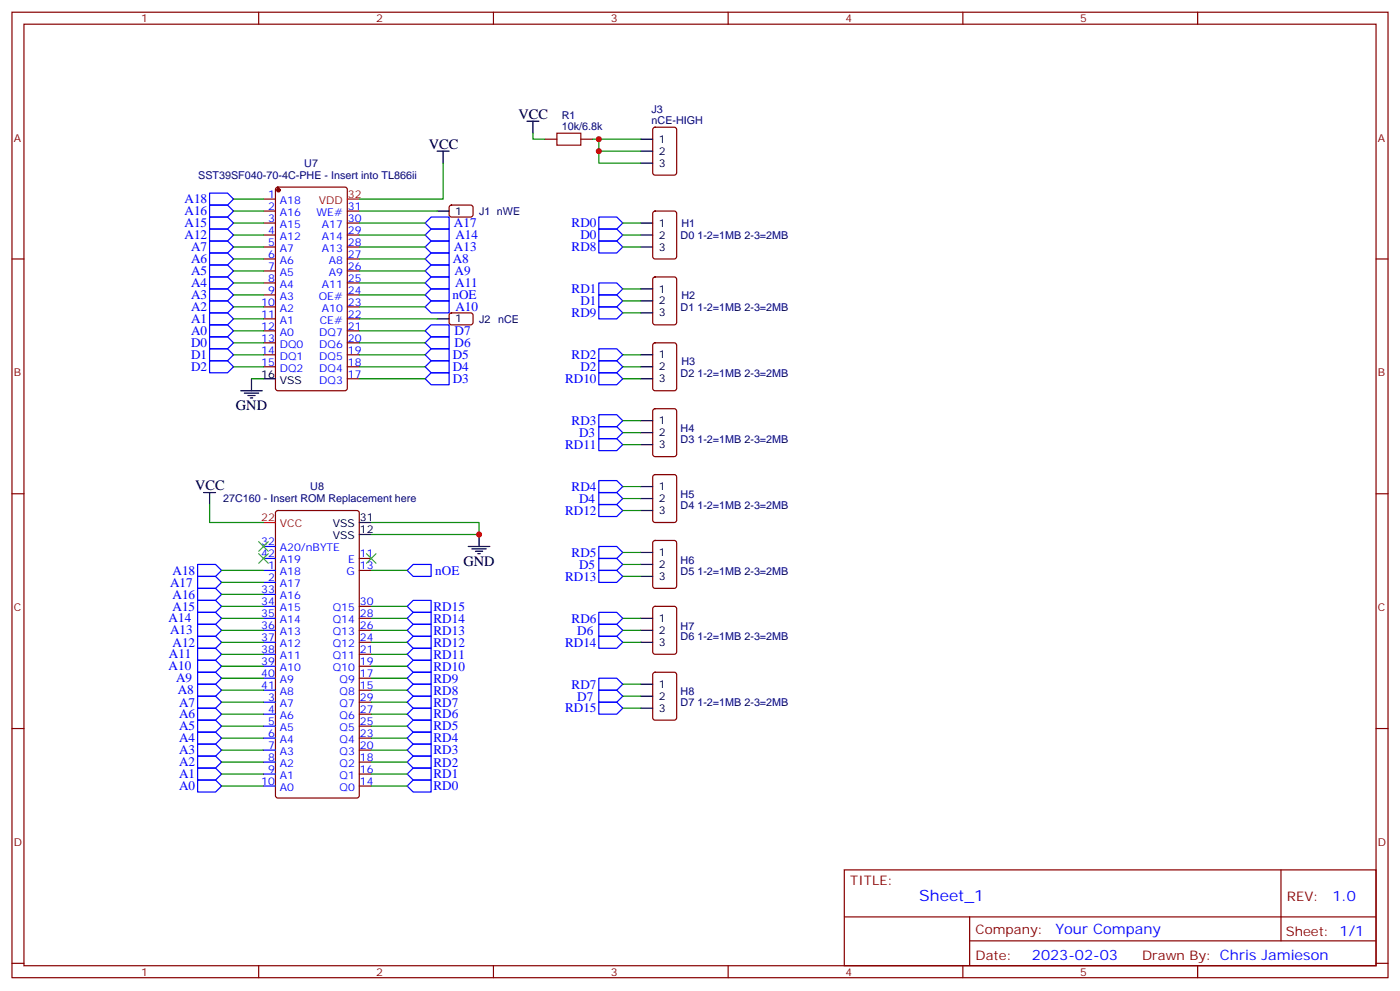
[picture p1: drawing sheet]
<svg xmlns="http://www.w3.org/2000/svg" width="412mm" height="292mm" viewBox="0 0 412 292" stroke-linecap="round" stroke-linejoin="round" font-family="sans-serif">
<g fill="none" stroke="#870000" stroke-width=".35">
<path d="M3.5 3.6h405.4v284.3h-405.4zM7.1 7.1h398.2v277.3h-398.2zM76.2 3.6v3.5M145.3 3.6v3.5M214.5 3.6v3.5M283.6 3.6v3.5M352.8 3.6v3.5M192.5 37.7l.5-.2h5.6l.7 .4v13l-.4 .6-5.9 .1-.7-.5v-12.9zM77.6 58.6h3.5M81.4 55.3l.4-.2h19.8l.7 .4v58.9l-.5 .6-20 .1-.6-.5-.1-58.8zM160.5 41h3.5M171.1 41h3.5"/>
<path d="M3.5 76.3h3.6M77.6 76.3h3.5M77.6 62.2h3.5M77.6 65.7h3.5M77.6 69.2h3.5M77.6 72.7h3.5M77.6 79.8h3.5M102.3 76.3h3.5M102.3 62.2h3.5M102.3 65.7h3.5M102.3 69.2h3.5M102.3 72.7h3.5"/>
<path d="M102.3 79.8h3.5M132.5 60.6l.5-.2 5.9 .1 .4 .6v2.4l-.7 .4h-5.9l-.4-.7v-2.1zM192.5 62.4l.5-.2h5.6l.7 .4v13l-.4 .6-5.9 .1-.7-.5v-12.9zM405.3 76.3h3.6M77.6 83.3h3.5M77.6 86.9h3.5M77.6 90.4h3.5M77.6 93.9h3.5M77.6 97.4h3.5M102.3 83.3h3.5M102.3 86.9h3.5M102.3 90.4h3.5"/>
<path d="M102.3 93.9h3.5M102.3 97.4h3.5M132.5 92.4l.5-.3 5.9 .1 .4 .7v2.3l-.7 .5-5.9-.1-.4-.6v-2.1zM192.5 81.8l.5-.2h5.6l.7 .4v13l-.4 .6-5.9 .1-.7-.5v-12.9zM77.6 101h3.5M77.6 104.5h3.5M77.6 108h3.5M102.3 101h3.5M102.3 104.5h3.5M102.3 108h3.5M102.3 111.5h3.5M192.5 101.2l.5-.2h5.6l.7 .4v13l-.4 .6-5.9 .1-.7-.5v-12.9z"/>
<path d="M192.5 120.6l.5-.2h5.6l.7 .4v13l-.4 .6-5.9 .1-.7-.5v-12.9zM192.5 140l.5-.2h5.6l.7 .4v13l-.4 .6-5.9 .1-.7-.5v-12.9zM3.5 145.4h3.6M81.4 150.6l.4-.2h23.3l.7 .4v83.5l-.4 .7h-23.6l-.6-.4-.1-83.5zM192.5 159.4l.5-.2h5.6l.7 .4v13l-.4 .6-5.9 .1-.7-.5v-12.9zM405.3 145.4h3.6M105.8 164.5h3.6M105.8 168h3.6M105.8 178.6h3.6M192.5 178.8l.5-.2h5.6l.7 .4v13l-.4 .6-5.9 .1-.7-.5v-12.9zM105.8 199.7h3.6M105.8 196.2h3.6"/>
<path d="M105.8 192.7h3.6M105.8 189.2h3.6M105.8 185.6h3.6M105.8 182.1h3.6M192.5 198.2l.5-.2h5.6l.7 .4v13l-.4 .6-5.9 .1-.7-.5v-12.9zM3.5 214.6h3.6M105.8 217.4h3.6M105.8 213.9h3.6M105.8 210.3h3.6M105.8 206.8h3.6M105.8 203.3h3.6M405.3 214.6h3.6"/>
<path d="M105.8 220.9h3.6M105.8 224.4h3.6M105.8 231.5h3.6M105.8 228h3.6M248.7 256.2h156.6v28.2h-156.6zM377.3 256.2v20.9M248.7 270h156.5M285.6 277.1h119.6M285.6 270v14.1M3.5 283.7h3.6M76.2 284.4v3.5M145.3 284.4v3.5"/>
<path d="M214.5 284.4v3.5M283.6 284.4v3.5M352.8 284.4v3.5M405.3 283.7h3.6"/>
</g>
<g fill="none" stroke="#00f" stroke-width=".35">
<path d="M61.7 56.9h5.3l1.8 1.7-1.8 1.8h-5.3zM61.7 60.4h5.3l1.8 1.8-1.8 1.7h-5.3zM61.7 63.9h5.3l1.8 1.8-1.8 1.8h-5.3zM61.7 67.5h5.3l1.8 1.7-1.8 1.8h-5.3zM61.7 71h5.3l1.8 1.7-1.8 1.8h-5.3zM61.7 74.5h5.3l1.8 1.8-1.8 1.7h-5.3zM61.7 78h5.3l1.8 1.8-1.8 1.8h-5.3zM127 63.9h5.3v3.6h-5.3l-1.8-1.8zM127 67.5h5.3v3.5h-5.3l-1.8-1.8zM127 71h5.3v3.5h-5.3l-1.8-1.8zM127 74.5h5.3v3.5h-5.3l-1.8-1.7zM127 78h5.3v3.6h-5.3l-1.8-1.8z"/>
<path d="M176.4 67.5h5.3l1.7 1.7-1.7 1.8h-5.3zM176.4 63.9h5.3l1.7 1.8-1.7 1.8h-5.3zM176.4 71h5.3l1.7 1.7-1.7 1.8h-5.3zM61.7 81.6h5.3l1.8 1.7-1.8 1.8h-5.3zM61.7 85.1h5.3l1.8 1.8-1.8 1.7h-5.3zM61.7 88.6h5.3l1.8 1.8-1.8 1.7h-5.3zM61.7 92.1h5.3l1.8 1.8-1.8 1.8h-5.3zM61.7 95.7h5.3l1.8 1.7-1.8 1.8h-5.3zM61.7 99.2h5.3l1.8 1.8-1.8 1.7h-5.3zM127 99.2h5.3v3.5h-5.3l-1.8-1.7zM127 81.6h5.3v3.5h-5.3l-1.8-1.8zM127 85.1h5.3v3.5h-5.3l-1.8-1.7z"/>
<path d="M127 88.6h5.3v3.5h-5.3l-1.8-1.7zM127 95.7h5.3v3.5h-5.3l-1.8-1.8zM176.4 86.9h5.3l1.7 1.7-1.7 1.8h-5.3zM176.4 83.3h5.3l1.7 1.8-1.7 1.8h-5.3zM176.4 90.4h5.3l1.7 1.7-1.7 1.8h-5.3zM61.7 102.7h5.3l1.8 1.8-1.8 1.8h-5.3zM61.7 106.3h5.3l1.8 1.7-1.8 1.8h-5.3zM125.2 111.5l1.8-1.7h5.3v3.5h-5.3zM127 106.3h5.3v3.5h-5.3l-1.8-1.8zM127 102.7h5.3v3.6h-5.3l-1.8-1.8zM176.4 106.3h5.3l1.7 1.7-1.7 1.8h-5.3zM176.4 102.7h5.3l1.7 1.8-1.7 1.8h-5.3z"/>
<path d="M176.4 109.8h5.3l1.7 1.7-1.7 1.8h-5.3zM176.4 125.7h5.3l1.7 1.7-1.7 1.8h-5.3zM176.4 122.1h5.3l1.7 1.8-1.7 1.8h-5.3zM176.4 129.2h5.3l1.7 1.8-1.7 1.7h-5.3zM176.4 145.1h5.3l1.7 1.7-1.7 1.8h-5.3zM176.4 141.5h5.3l1.7 1.8-1.7 1.8h-5.3zM176.4 148.6h5.3l1.7 1.8-1.7 1.7h-5.3zM58.2 176.8h5.3l1.8 1.8-1.8 1.7h-5.3zM58.2 173.3h5.3l1.8 1.7-1.8 1.8h-5.3zM58.2 166.2h5.3l1.8 1.8-1.8 1.8h-5.3zM58.2 169.8h5.3l1.8 1.7-1.8 1.8h-5.3zM77.6 178.6h3.5"/>
<path d="M77.6 171.5h3.5M77.6 168h3.5M77.6 175h3.5M77.6 164.5h3.5M77.6 160.9h3.5M121.7 166.2h5.3v3.6h-5.3l-1.8-1.8zM121.7 176.8h5.3v3.5h-5.3l-1.8-1.7zM176.4 164.5h5.3l1.7 1.7-1.7 1.8h-5.3zM176.4 160.9h5.3l1.7 1.8-1.7 1.8h-5.3zM176.4 168h5.3l1.7 1.8-1.7 1.7h-5.3zM58.2 187.4h5.3l1.8 1.8-1.8 1.7h-5.3zM58.2 194.5h5.3l1.8 1.7-1.8 1.8h-5.3z"/>
<path d="M58.2 190.9h5.3l1.8 1.8-1.8 1.8h-5.3zM58.2 198h5.3l1.8 1.7-1.8 1.8h-5.3zM58.2 183.9h5.3l1.8 1.7-1.8 1.8h-5.3zM58.2 180.3h5.3l1.8 1.8-1.8 1.8h-5.3zM77.6 182.1h3.5M77.6 185.6h3.5M77.6 189.2h3.5M77.6 199.7h3.5M77.6 196.2h3.5M77.6 192.7h3.5M119.9 199.7l1.8-1.7h5.3v3.5h-5.3zM119.9 196.2l1.8-1.7h5.3v3.5h-5.3z"/>
<path d="M119.9 192.7l1.8-1.8h5.3v3.6h-5.3zM119.9 189.2l1.8-1.8h5.3v3.5h-5.3zM119.9 182.1l1.8-1.8h5.3v3.6h-5.3zM121.7 183.9h5.3v3.5h-5.3l-1.8-1.8zM176.4 183.9h5.3l1.7 1.7-1.7 1.8h-5.3zM176.4 180.3h5.3l1.7 1.8-1.7 1.8h-5.3zM176.4 187.4h5.3l1.7 1.8-1.7 1.7h-5.3zM176.4 199.7h5.3l1.7 1.8-1.7 1.8h-5.3zM58.2 219.1h5.3l1.8 1.8-1.8 1.8h-5.3zM58.2 215.6h5.3l1.8 1.8-1.8 1.7h-5.3zM58.2 212.1h5.3l1.8 1.8-1.8 1.7h-5.3zM58.2 208.6h5.3l1.8 1.7-1.8 1.8h-5.3z"/>
<path d="M58.2 205h5.3l1.8 1.8-1.8 1.8h-5.3zM58.2 201.5h5.3l1.8 1.8-1.8 1.7h-5.3zM77.6 206.8h3.5M77.6 210.3h3.5M77.6 213.9h3.5M77.6 217.4h3.5M77.6 203.3h3.5M119.9 213.9l1.8-1.8h5.3v3.5h-5.3zM119.9 210.3l1.8-1.7h5.3v3.5h-5.3zM119.9 206.8l1.8-1.8h5.3v3.6h-5.3zM119.9 203.3l1.8-1.8h5.3v3.5h-5.3zM121.7 215.6h5.3v3.5h-5.3l-1.8-1.7z"/>
<path d="M176.4 203.3h5.3l1.7 1.7-1.7 1.8h-5.3zM176.4 206.8h5.3l1.7 1.8-1.7 1.7h-5.3zM58.2 229.7h5.3l1.8 1.8-1.8 1.8h-5.3zM58.2 226.2h5.3l1.8 1.8-1.8 1.7h-5.3zM58.2 222.7h5.3l1.8 1.7-1.8 1.8h-5.3zM77.6 220.9h3.5M77.6 224.4h3.5M77.6 228h3.5M77.6 231.5h3.5M119.9 231.5l1.8-1.8h5.3v3.6h-5.3zM119.9 228l1.8-1.8h5.3v3.5h-5.3zM119.9 224.4l1.8-1.7h5.3v3.5h-5.3z"/>
<path d="M119.9 220.9l1.8-1.8h5.3v3.6h-5.3z"/>
</g>
<g fill="none" stroke="#000" stroke-width=".35">
<path d="M155.2 35.7h3.5M157 35.7v3.5M128.8 44.5h3.5M130.5 44.5v3.5M188.7 44.5h3.6M188.7 48h3.6M188.7 41h3.6M128.8 62.2h3.5M188.7 72.7h3.6M188.7 65.7h3.6M188.7 69.2h3.6M128.8 93.9h3.5"/>
<path d="M188.7 92.1h3.6M188.7 85.1h3.6M188.7 88.6h3.6M70.9 115.1h6.4M72 115.8h4.2M73 116.5h2.1M73.7 117.2h.7M74.1 111.5v3.6M77.6 111.5h3.5M188.7 111.5h3.6M188.7 104.5h3.6M188.7 108h3.6"/>
<path d="M188.7 131h3.6M188.7 123.9h3.6M188.7 127.4h3.6M60 145.1h3.5M61.7 145.1v3.5M105.8 153.9h3.6M105.8 157.4h3.6M141.1 157.4v3.5M188.7 150.4h3.6M188.7 143.3h3.6M188.7 146.8h3.6M137.9 160.9h6.4"/>
<path d="M139 161.6h4.2M140.1 162.3h2.1M140.8 163.1h.7M188.7 169.8h3.6M188.7 162.7h3.6M188.7 166.2h3.6M188.7 189.2h3.6M188.7 182.1h3.6M188.7 185.6h3.6M188.7 208.6h3.6M188.7 201.5h3.6M188.7 205h3.6"/>
</g>
<path d="M102.3 58.6h3.5M77.6 153.9h3.5" fill="none" stroke="#f00" stroke-width=".35"/>
<circle cx="82" cy="56" r=".53" fill="#870000" stroke="#870000" stroke-width=".35"/>
<g fill="none" stroke="#008700" stroke-width=".35">
<path d="M157 39.2v1.8h3.5M68.8 58.6h8.8M130.5 48v10.6h-24.7M174.6 41h14.1M176.4 41v3.5h12.3M176.4 44.5v3.5h12.3M68.8 62.2h8.8M68.8 79.8h8.8M68.8 76.3h8.8M68.8 72.7h8.8M68.8 69.2h8.8M68.8 65.7h8.8"/>
<path d="M105.8 62.2h23M105.8 79.8h19.4M105.8 76.3h19.4M105.8 72.7h19.4M105.8 69.2h19.4M105.8 65.7h19.4M183.4 72.7h5.3M183.4 69.2h5.3M183.4 65.7h5.3M68.8 93.9h8.8M68.8 97.4h8.8M68.8 90.4h8.8"/>
<path d="M68.8 86.9h8.8M68.8 83.3h8.8M105.8 93.9h23M105.8 97.4h19.4M105.8 90.4h19.4M105.8 86.9h19.4M105.8 83.3h19.4M183.4 88.6h5.3M183.4 85.1h5.3M183.4 92.1h5.3M68.8 108h8.8M68.8 104.5h8.8"/>
<path d="M68.8 101h8.8M74.1 111.5h3.5M105.8 111.5h19.4M105.8 108h19.4M105.8 104.5h19.4M105.8 101h19.4M183.4 111.5h5.3M183.4 108h5.3M183.4 104.5h5.3M183.4 127.4h5.3M183.4 123.9h5.3M183.4 131h5.3"/>
<path d="M61.7 148.6v5.3h15.9M109.4 153.9h31.7v3.5h-31.7M183.4 146.8h5.3M183.4 143.3h5.3M183.4 150.4h5.3M65.3 168h12.3M65.3 171.5h12.3M65.3 175h12.3M65.3 178.6h12.3M109.4 168h10.5M109.4 178.6h10.5M183.4 166.2h5.3"/>
<path d="M183.4 162.7h5.3M183.4 169.8h5.3M65.3 185.6h12.3M65.3 182.1h12.3M65.3 189.2h12.3M65.3 199.7h12.3M65.3 192.7h12.3M65.3 196.2h12.3M109.4 185.6h10.5M109.4 182.1h10.5M109.4 189.2h10.5M109.4 199.7h10.5"/>
<path d="M109.4 192.7h10.5M109.4 196.2h10.5M183.4 185.6h5.3M183.4 182.1h5.3M183.4 189.2h5.3M65.3 203.3h12.3M65.3 206.8h12.3M65.3 210.3h12.3M65.3 213.9h12.3M65.3 217.4h12.3M109.4 203.3h10.5M109.4 206.8h10.5"/>
<path d="M109.4 210.3h10.5M109.4 213.9h10.5M109.4 217.4h10.5M183.4 205h5.3M183.4 201.5h5.3M183.4 208.6h5.3M65.3 220.9h12.3M65.3 224.4h12.3M65.3 228h12.3M65.3 231.5h12.3M109.4 220.9h10.5M109.4 224.4h10.5"/>
<path d="M109.4 228h10.5M109.4 231.5h10.5"/>
</g>
<path d="M76.2 159.5l2.8 2.8M79 159.5l-2.8 2.8M76.2 163.1l2.8 2.8M79 163.1l-2.8 2.8M107.9 163.1l2.9 2.8M110.8 163.1l-2.9 2.8" fill="none" stroke="#3c3" stroke-width=".35"/>
<path d="M164 39.2h7.1v3.6h-7.1z" fill="none" stroke="#a10000" stroke-width=".35"/>
<g fill="#c00">
<circle cx="141.1" cy="157.4" r=".88"/>
<circle cx="176.4" cy="44.5" r=".88"/>
<circle cx="176.4" cy="41" r=".88"/>
</g>
<text font-size="4.6" fill="#00f" x="270.8" y="265.2">Sheet_1</text>
<g font-size="4.2">
<text x="152.8" y="35">VCC</text>
<text x="126.3" y="43.8">VCC</text>
<text x="69.5" y="120.7">GND</text>
<text x="57.5" y="144.4">VCC</text>
<text x="136.5" y="166.6">GND</text>
</g>
<g font-size="4.2" fill="#00f">
<text x="392.5" y="265.4">1.0</text>
<text x="310.9" y="275">Your Company</text>
<text x="304" y="282.8">2023-02-03</text>
</g>
<g font-size="3.9" fill="#00f">
<text x="54.4" y="59.9">A18</text>
<text x="54.4" y="63.4">A16</text>
<text x="54.4" y="67">A15</text>
<text x="54.4" y="70.5">A12</text>
<text x="133.7" y="66.9">A17</text>
<text x="134.1" y="70.5">A14</text>
<text x="168.4" y="66.9">RD0</text>
<text x="170.9" y="70.5">D0</text>
<text x="56.3" y="74">A7</text>
<text x="56.3" y="77.5">A6</text>
<text x="133.4" y="77.5">A8</text>
<text x="133.7" y="74">A13</text>
<text x="168.4" y="74">RD8</text>
<text x="56.3" y="81.1">A5</text>
<text x="133.9" y="81">A9</text>
<text x="56.3" y="84.6">A4</text>
<text x="56.3" y="88.1">A3</text>
<text x="133.3" y="88.1">nOE</text>
<text x="134.1" y="84.6">A11</text>
<text x="168.4" y="86.3">RD1</text>
<text x="170.9" y="89.9">D1</text>
<text x="56.3" y="91.7">A2</text>
<text x="56.3" y="95.2">A1</text>
<text x="134.1" y="91.6">A10</text>
<text x="168.4" y="93.4">RD9</text>
<text x="56.3" y="98.7">A0</text>
<text x="133.9" y="98.7">D7</text>
<text x="56.3" y="102.2">D0</text>
<text x="56.3" y="105.8">D1</text>
<text x="133.4" y="105.7">D5</text>
<text x="133.9" y="102.2">D6</text>
<text x="168.4" y="105.7">RD2</text>
<text x="56.3" y="109.3">D2</text>
<text x="133.4" y="112.8">D3</text>
<text x="133.4" y="109.3">D4</text>
<text x="166.4" y="112.8">RD10</text>
<text x="170.9" y="109.3">D2</text>
<text x="168.4" y="125.2">RD3</text>
<text x="170.6" y="128.7">D3</text>
<text x="166.4" y="132.2">RD11</text>
<text x="168.4" y="144.6">RD4</text>
<text x="170.6" y="148.1">D4</text>
<text x="166.4" y="151.6">RD12</text>
<text x="168.4" y="164">RD5</text>
<text x="170.6" y="167.6">D5</text>
<text x="50.1" y="172.7">A17</text>
<text x="50.8" y="169.3">A18</text>
<text x="128.2" y="169.4">nOE</text>
<text x="166.4" y="171">RD13</text>
<text x="50.8" y="179.8">A15</text>
<text x="50.8" y="176.3">A16</text>
<text x="127.7" y="179.8">RD15</text>
<text x="49.7" y="183.3">A14</text>
<text x="127.7" y="183.4">RD14</text>
<text x="168.4" y="183.4">RD6</text>
<text x="50.1" y="186.9">A13</text>
<text x="50.8" y="190.4">A12</text>
<text x="127.7" y="190.4">RD12</text>
<text x="127.7" y="186.9">RD13</text>
<text x="166.4" y="190.4">RD14</text>
<text x="170" y="187">D6</text>
<text x="49.7" y="197.4">A10</text>
<text x="49.7" y="193.9">A11</text>
<text x="127.7" y="197.5">RD10</text>
<text x="127.7" y="194">RD11</text>
<text x="51.9" y="201">A9</text>
<text x="127.7" y="201">RD9</text>
<text x="168.4" y="202.8">RD7</text>
<text x="52.4" y="204.5">A8</text>
<text x="52.8" y="208.1">A7</text>
<text x="127.7" y="208.1">RD7</text>
<text x="127.7" y="204.6">RD8</text>
<text x="166.4" y="209.8">RD15</text>
<text x="170" y="206.4">D7</text>
<text x="52.8" y="215.1">A5</text>
<text x="52.8" y="211.6">A6</text>
<text x="127.7" y="215.1">RD5</text>
<text x="127.7" y="211.6">RD6</text>
<text x="52.8" y="218.7">A4</text>
<text x="127.7" y="218.7">RD4</text>
<text x="52.8" y="225.7">A2</text>
<text x="52.8" y="222.2">A3</text>
<text x="127.7" y="225.7">RD2</text>
<text x="127.7" y="222.2">RD3</text>
<text x="52.8" y="232.8">A0</text>
<text x="52.8" y="229.2">A1</text>
<text x="127.7" y="232.8">RD0</text>
<text x="127.7" y="229.3">RD1</text>
</g>
<g font-size="3.9" fill="#800">
<text x="250.5" y="260.8">TITLE:</text>
<text x="379.1" y="265.4">REV:</text>
<text x="287.4" y="275">Company:</text>
<text x="378.7" y="275.6">Sheet: 1/1</text>
<text x="287.4" y="282.6">Date:</text>
<text x="336.4" y="282.7">Drawn By: Chris Jamieson</text>
</g>
<g font-size="3.2" fill="#800">
<text x="41.6" y="6.6">1</text>
<text x="110.8" y="6.6">2</text>
<text x="179.9" y="6.6">3</text>
<text x="249.1" y="6.6">4</text>
<text x="318.2" y="6.6">5</text>
<text x="4.1" y="41.7">A</text>
<text x="405.9" y="41.7">A</text>
<text x="4.1" y="110.8">B</text>
<text x="405.9" y="110.8">B</text>
<text x="4.1" y="180">C</text>
<text x="405.9" y="180">C</text>
<text x="4.1" y="249.1">D</text>
<text x="405.9" y="249.1">D</text>
<text x="41.6" y="287.4">1</text>
<text x="110.8" y="287.4">2</text>
<text x="179.9" y="287.4">3</text>
<text x="249.1" y="287.4">4</text>
<text x="318.2" y="287.4">5</text>
</g>
<g font-size="3.2" fill="#000080">
<text x="165.5" y="35">R1</text>
<text x="191.9" y="33.2">J3</text>
<text x="165.5" y="38.2">10k/6.8k</text>
<text x="191.9" y="36.4">nCE-HIGH</text>
<text x="58.4" y="52.7">SST39SF040-70-4C-PHE - Insert into TL866ii</text>
<text x="89.6" y="49.1">U7</text>
<text x="141.1" y="63.3">J1 nWE</text>
<text x="200.5" y="70.4">D0 1-2=1MB 2-3=2MB</text>
<text x="200.7" y="66.9">H1</text>
<text x="200.7" y="88.1">H2</text>
<text x="141.1" y="95">J2</text>
<text x="146.7" y="95">nCE</text>
<text x="200.5" y="91.6">D1 1-2=1MB 2-3=2MB</text>
<text x="200.7" y="107.5">H3</text>
<text x="200.5" y="111">D2 1-2=1MB 2-3=2MB</text>
<text x="200.5" y="130.4">D3 1-2=1MB 2-3=2MB</text>
<text x="200.5" y="127.2">H4</text>
<text x="65.7" y="147.9">27C160 - Insert ROM Replacement here</text>
<text x="91.4" y="144.4">U8</text>
<text x="200.5" y="149.8">D4 1-2=1MB 2-3=2MB</text>
<text x="200.5" y="146.6">H5</text>
<text x="200.5" y="166">H6</text>
<text x="200.5" y="169.2">D5 1-2=1MB 2-3=2MB</text>
<text x="200.5" y="185.4">H7</text>
<text x="200.5" y="188.6">D6 1-2=1MB 2-3=2MB</text>
<text x="200.5" y="208">D7 1-2=1MB 2-3=2MB</text>
<text x="200.5" y="204.8">H8</text>
</g>
<g font-size="3.2">
<text x="194" y="42.1">1</text>
<text x="194" y="45.6">2</text>
<text x="194" y="49.1">3</text>
<text x="134.1" y="63.2">1</text>
<text x="194" y="66.7">1</text>
<text x="194" y="70.3">2</text>
<text x="194" y="73.8">3</text>
<text x="194" y="86.1">1</text>
<text x="194" y="89.7">2</text>
<text x="134.1" y="95">1</text>
<text x="194" y="93.2">3</text>
<text x="194" y="105.6">1</text>
<text x="76.9" y="111.2">16</text>
<text x="82.4" y="113">VSS</text>
<text x="194" y="112.6">3</text>
<text x="194" y="109.1">2</text>
<text x="194" y="125">1</text>
<text x="194" y="128.5">2</text>
<text x="194" y="132">3</text>
<text x="194" y="144.4">1</text>
<text x="194" y="147.9">2</text>
<text x="98" y="155.3">VSS</text>
<text x="106" y="153.5">31</text>
<text x="194" y="151.4">3</text>
<text x="98" y="158.8">VSS</text>
<text x="106" y="157.1">12</text>
<text x="194" y="163.8">1</text>
<text x="194" y="167.3">2</text>
<text x="194" y="170.8">3</text>
<text x="194" y="183.2">1</text>
<text x="194" y="190.2">3</text>
<text x="194" y="186.7">2</text>
<text x="194" y="202.6">1</text>
<text x="194" y="209.6">3</text>
<text x="194" y="206.1">2</text>
</g>
<g font-size="3.2" fill="#00f">
<text x="78.9" y="58.3">1</text>
<text x="78.9" y="61.8">2</text>
<text x="78.9" y="65.3">3</text>
<text x="82.4" y="60">A18</text>
<text x="82.4" y="63.6">A16</text>
<text x="93.3" y="63.6">WE#</text>
<text x="102.5" y="65.3">30</text>
<text x="102.5" y="61.8">31</text>
<text x="78.9" y="68.9">4</text>
<text x="82.4" y="67.1">A15</text>
<text x="82.4" y="70.6">A12</text>
<text x="94.8" y="70.6">A14</text>
<text x="94.8" y="67.1">A17</text>
<text x="102.5" y="68.9">29</text>
<text x="78.9" y="72.4">5</text>
<text x="78.9" y="75.9">6</text>
<text x="82.4" y="74.2">A7</text>
<text x="82.4" y="77.7">A6</text>
<text x="94.8" y="74.2">A13</text>
<text x="96.8" y="77.7">A8</text>
<text x="102.5" y="75.9">27</text>
<text x="102.5" y="72.4">28</text>
<text x="78.9" y="79.4">7</text>
<text x="78.9" y="83">8</text>
<text x="82.4" y="81.2">A5</text>
<text x="96.8" y="81.2">A9</text>
<text x="102.5" y="83">25</text>
<text x="102.5" y="79.4">26</text>
<text x="78.9" y="86.5">9</text>
<text x="82.4" y="84.7">A4</text>
<text x="82.4" y="88.3">A3</text>
<text x="93.9" y="88.3">OE#</text>
<text x="94.8" y="84.7">A11</text>
<text x="102.5" y="86.5">24</text>
<text x="76.9" y="90">10</text>
<text x="76.9" y="93.6">11</text>
<text x="82.4" y="91.8">A2</text>
<text x="82.4" y="95.3">A1</text>
<text x="94.2" y="95.3">CE#</text>
<text x="94.8" y="91.8">A10</text>
<text x="102.5" y="93.6">22</text>
<text x="102.5" y="90">23</text>
<text x="76.9" y="97.1">12</text>
<text x="76.9" y="100.6">13</text>
<text x="82.4" y="98.8">A0</text>
<text x="94" y="98.8">DQ7</text>
<text x="102.5" y="100.6">20</text>
<text x="102.5" y="97.1">21</text>
<text x="76.9" y="104.1">14</text>
<text x="76.9" y="107.7">15</text>
<text x="82.4" y="102.4">DQ0</text>
<text x="82.4" y="105.9">DQ1</text>
<text x="94" y="105.9">DQ5</text>
<text x="94" y="102.4">DQ6</text>
<text x="102.5" y="107.7">18</text>
<text x="102.5" y="104.1">19</text>
<text x="82.4" y="109.4">DQ2</text>
<text x="94" y="113">DQ3</text>
<text x="94" y="109.4">DQ4</text>
<text x="102.5" y="111.2">17</text>
<text x="76.9" y="160.6">32</text>
<text x="76.9" y="164.1">42</text>
<text x="78.9" y="167.6">1</text>
<text x="82.4" y="165.9">A19</text>
<text x="82.4" y="162.3">A20/nBYTE</text>
<text x="102.5" y="165.9">E</text>
<text x="106" y="164.1">11</text>
<text x="106" y="167.6">13</text>
<text x="78.9" y="171.2">2</text>
<text x="82.4" y="172.9">A17</text>
<text x="82.4" y="169.4">A18</text>
<text x="102.1" y="169.4">G</text>
<text x="76.9" y="178.2">34</text>
<text x="76.9" y="174.7">33</text>
<text x="82.4" y="180">A15</text>
<text x="82.4" y="176.5">A16</text>
<text x="98" y="180">Q15</text>
<text x="106" y="178.2">30</text>
<text x="76.9" y="181.8">35</text>
<text x="76.9" y="185.3">36</text>
<text x="82.4" y="183.5">A14</text>
<text x="98" y="183.5">Q14</text>
<text x="106" y="185.3">26</text>
<text x="106" y="181.8">28</text>
<text x="76.9" y="188.8">37</text>
<text x="82.4" y="187">A13</text>
<text x="82.4" y="190.6">A12</text>
<text x="98" y="190.6">Q12</text>
<text x="98" y="187">Q13</text>
<text x="106" y="188.8">24</text>
<text x="76.9" y="195.9">39</text>
<text x="76.9" y="192.3">38</text>
<text x="82.4" y="197.6">A10</text>
<text x="82.4" y="194.1">A11</text>
<text x="98" y="197.6">Q10</text>
<text x="98" y="194.1">Q11</text>
<text x="106" y="195.9">19</text>
<text x="106" y="192.3">21</text>
<text x="76.9" y="199.4">40</text>
<text x="76.9" y="202.9">41</text>
<text x="82.4" y="201.2">A9</text>
<text x="100" y="201.2">Q9</text>
<text x="106" y="199.4">17</text>
<text x="106" y="202.9">15</text>
<text x="78.9" y="206.4">3</text>
<text x="78.9" y="210">4</text>
<text x="82.4" y="208.2">A7</text>
<text x="82.4" y="204.7">A8</text>
<text x="100" y="208.2">Q7</text>
<text x="100" y="204.7">Q8</text>
<text x="106" y="210">27</text>
<text x="106" y="206.4">29</text>
<text x="78.9" y="213.5">5</text>
<text x="82.4" y="211.7">A6</text>
<text x="82.4" y="215.3">A5</text>
<text x="100" y="215.3">Q5</text>
<text x="100" y="211.7">Q6</text>
<text x="106" y="213.5">25</text>
<text x="78.9" y="217">6</text>
<text x="78.9" y="220.6">7</text>
<text x="82.4" y="218.8">A4</text>
<text x="100" y="218.8">Q4</text>
<text x="106" y="220.6">20</text>
<text x="106" y="217">23</text>
<text x="78.9" y="224.1">8</text>
<text x="78.9" y="227.6">9</text>
<text x="82.4" y="222.3">A3</text>
<text x="82.4" y="225.8">A2</text>
<text x="100" y="222.3">Q3</text>
<text x="100" y="225.8">Q2</text>
<text x="106" y="224.1">18</text>
<text x="106" y="227.6">16</text>
<text x="76.9" y="231.1">10</text>
<text x="82.4" y="229.4">A1</text>
<text x="82.4" y="232.9">A0</text>
<text x="100" y="232.9">Q0</text>
<text x="100" y="229.4">Q1</text>
<text x="106" y="231.1">14</text>
</g>
<g font-size="3.2" fill="#f00">
<text x="102.5" y="58.3">32</text>
<text x="93.9" y="60">VDD</text>
<text x="76.9" y="153.5">22</text>
<text x="82.4" y="155.3">VCC</text>
</g>
</svg>
